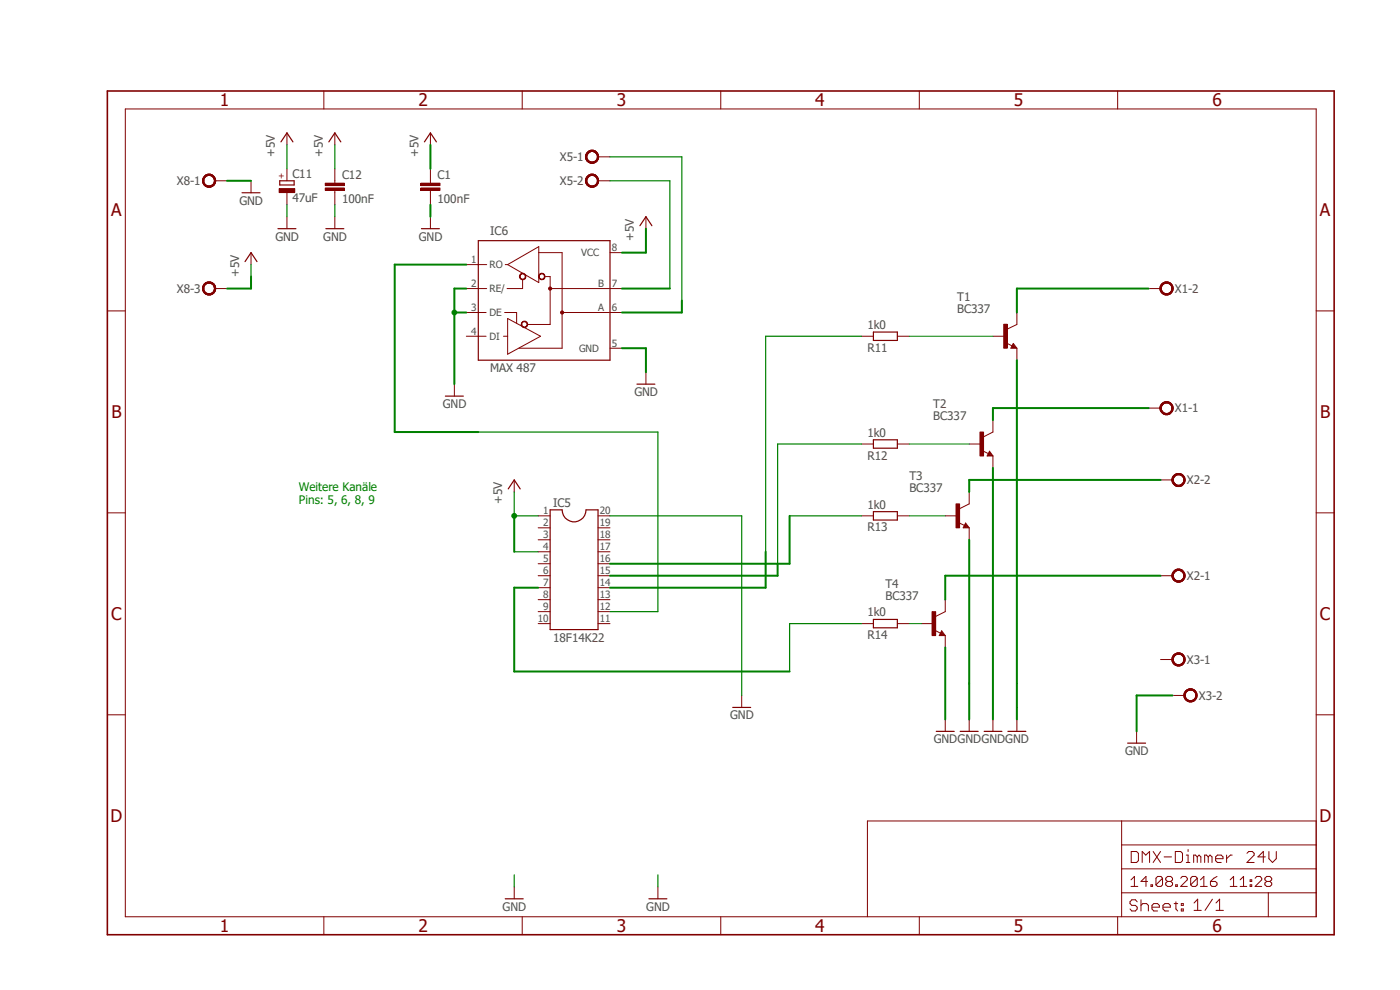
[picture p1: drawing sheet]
<svg xmlns="http://www.w3.org/2000/svg" width="297mm" height="210mm" viewBox="0 0 297 210" stroke-linecap="round" stroke-linejoin="round" font-family="sans-serif">
<path d="M22.3 19l261.1 179.8M283.4 19l-261.1 179.8" fill="none" stroke="#fff" stroke-width=".21"/>
<g fill="none" stroke="#800000" stroke-width=".21">
<path d="M68.7 19.3v3.8M110.8 19.3v3.8M152.9 19.3v3.8M195 19.3v3.8M237.1 19.3v3.8M26.6 23.1h252.6v171.4h-252.6zM53.3 38.4v2.5M22.8 66h3.8M279.2 66h3.8M22.8 108.8h3.8M279.2 108.8h3.8M22.8 151.6h3.8"/>
<path d="M279.2 151.6h3.8M238 174.2v20.3M238 179.2h41.2M279.2 174.2h-95.2v20.3M68.7 194.5v3.8M110.8 194.5v3.8M152.9 194.5v3.8M195 194.5v3.8M237.1 194.5v3.8M238 189.4h41.2M238 184.3h41.2M239.9 186.6l.8-.7v2.1"/>
<path d="M239.9 188h1.5M240 180.6h1.1l.4 .4v1.6l-.4 .4h-1.1zM241.3 191.3l-.4-.4h-.8l-.4 .4v.4l.4 .4h.8l.4 .3v.4l-.4 .5h-.8l-.4-.5M242.1 190.9v2.4M242.1 192.1l.3-.4h.8l.4 .4v1.2M242.3 183v-2.4l.8 .8 .8-.8v2.4M243.5 187h-1.4l1-1.1v2.1M244.2 187.7h.3v.3h-.3zM244.4 192.4h1.6v-.3l-.4-.4h-.8l-.4 .4v.7l.4 .5h.8M244.6 180.6l1.6 2.4M246.2 180.6l-1.6 2.4M246.6 186.3v1.4l-.3 .3h-.7l-.4-.3"/>
<path d="M246.6 186.3l-.3-.4h-.7l-.4 .4v1.4M246.6 186.3l-1.4 1.4M246.7 192.4h1.6v-.3l-.4-.4h-.8l-.4 .4v.7l.4 .5h.8M247 181.8h1.5M247.7 187l-.4 .3v.4l.4 .3h.7l.4-.3v-.4l-.4-.3M247.7 187h.7M247.7 187l-.4-.4v-.3l.4-.4h.7l.4 .4v.3l-.4 .4M249.1 191.7h.8M249.3 180.6h1.2l.4 .4v1.6l-.4 .4h-1.2zM249.4 187.7h.4v.3h-.4zM249.5 191.3v1.5l.4 .5M250.5 186.3l.3-.4h.7l.4 .4v.3l-1.4 1.4h1.4"/>
<path d="M250.6 191.7h.4v.4h-.4zM250.6 192.8h.4v.5h-.4zM251.7 183h.7M251.7 181.4h.4v1.6M252.1 180.2v.4M253.3 191.6l.8-.8v2.3M253.3 193.1h1.5M254 181.8l-.4-.4h-.4v1.6M254 181.8v1.2M254 186.3v1.4l-.3 .3h-.8l-.3-.3M254 181.8l.4-.4 .4 .4v1.2M254 186.3l-.3-.4h-.8l-.3 .4v1.4"/>
<path d="M254 186.3l-1.4 1.4M254.7 188h1.4M254.7 186.6l.7-.7v2.1M256.3 181.8l-.4-.4h-.3v1.6M256.3 181.8v1.2M256.3 181.8l.4-.4 .4 .4v1.2M256.8 187h1.1l.3 .3v.4l-.3 .3h-.8l-.3-.3zM257.2 190.8l-1.5 2.3M257.9 182.2h1.6v-.4l-.4-.4h-.8l-.4 .4v.8l.4 .4h.8M258 193.1h1.5M258 191.6l.7-.8v2.3M258.2 185.9l-1.4 1.1"/>
<path d="M260.2 181.4v1.6M261 188h1.4M261 186.6l.7-.7v2.1M261.4 181.4h-.4l-.8 .8M263.1 188h1.4M263.1 186.6l.7-.7v2.1M264.5 181l.4-.4h.8l.4 .4v.4l-1.6 1.6h1.6M265.2 187.7h.4v.3h-.4zM265.2 186.6h.4v.4h-.4zM266.3 186.3l.3-.4h.7l.4 .4v.3l-1.4 1.4h1.4M268.4 181.8h-1.5l1.1-1.2v2.4M268.7 187l-.3 .3v.4l.3 .3h.7l.4-.3v-.4l-.4-.3"/>
<path d="M268.7 187h.7M268.7 187l-.3-.4v-.3l.3-.4h.7l.4 .4v.3l-.4 .4M269.1 189.4v5.1M269.2 180.6v1.6l.8 .8 .8-.8v-1.6"/>
</g>
<path d="M22.8 19.3h260.2v179h-260.2z" fill="none" stroke="#800000" stroke-width=".34"/>
<path d="M59.4 38.4h3v.8h-3zM51.4 40.9h3.8" fill="none" stroke="#800000" stroke-width=".25"/>
<path d="M59.2 40h3.3v.9h-3.3z" fill-rule="evenodd" fill="#800000"/>
<path d="M60.9 35.8v2.6M71 38.4v.5M53.3 53.6v2.5M59.2 40h3.3v.9h-3.3zM60.9 40.9v2.5M71 40.4v.5M109.1 101.8v2.6" fill="none" stroke="#800000" stroke-width=".21"/>
<path d="M52 55.5l1.3-1.9 1.2 1.9M107.8 103.7l1.3-1.9 1.3 1.9" fill="none" stroke="#800000" stroke-width=".25"/>
<path d="M69 38.9h4.1v.5h-4.1z" fill-rule="evenodd" fill="#800000"/>
<path d="M69 38.9h4.1v.5h-4.1z" fill="none" stroke="#800000" stroke-width=".21"/>
<path d="M69 39.9h4.1v.5h-4.1z" fill-rule="evenodd" fill="#800000"/>
<g fill="none" stroke="#800000" stroke-width=".21">
<path d="M60.9 28.2v2.5M69 39.9h4.1v.5h-4.1zM71 28.2v2.5M71 35.8v2.6M60.9 46v2.5M71 40.9v2.5M71 46v2.5M182.8 71.3h2.5M190.4 71.3h2.5M182.8 94.2h2.5M190.4 94.2h2.5M114.2 109.4h2.5"/>
<path d="M114.2 112h2.5M114.2 114.5h2.5M114.2 117.1h2.5M114.2 119.6h2.5M126.9 109.4h2.5M126.9 112h2.5M126.9 114.5h2.5M126.9 117.1h2.5M126.9 119.6h2.5M182.8 109.4h2.5M190.4 109.4h2.5M114.2 132.3h2.5"/>
<path d="M114.2 122.1h2.5M114.2 124.7h2.5M114.2 127.2h2.5M114.2 129.8h2.5M126.9 132.3h2.5M126.9 122.1h2.5M126.9 124.7h2.5M126.9 127.2h2.5M126.9 129.8h2.5M182.8 132.3h2.5M190.4 132.3h2.5M157.4 147.5v2.6"/>
</g>
<path d="M59.6 30.1l1.3-1.9 1.2 1.9M69.8 30.1l1.2-1.9 1.3 1.9M59 48.5h3.8M69.1 48.5h3.8M185.3 70.4h5.1v1.8h-5.1zM185.3 93.3h5.1v1.8h-5.1zM116.7 108.2h2.6a2.54 2.54 0 0 0 2.5 2.5 2.54 2.54 0 0 0 2.5-2.5h2.6v25.4h-10.2zM185.3 108.5h5.1v1.8h-5.1zM185.3 131.4h5.1v1.8h-5.1zM155.4 150.1h3.9" fill="none" stroke="#800000" stroke-width=".25"/>
<path d="M124.5 32.4a1.39 1.39 0 0 1 2.3 .1 1.39 1.39 0 0 1-.8 2.1 1.39 1.39 0 0 1-1.8-1.3h.3a1.15 1.15 0 0 1 1.5-1.2 1.15 1.15 0 0 1 .4 1.9 1.15 1.15 0 0 1-1.9-.3v-.4h-.3z" fill-rule="evenodd" fill="#800000"/>
<path d="M124.5 32.4a1.39 1.39 0 0 1 2.3 .1 1.39 1.39 0 0 1-.8 2.1 1.39 1.39 0 0 1-1.8-1.3h.3a1.15 1.15 0 0 1 1.5-1.2 1.15 1.15 0 0 1 .4 1.9 1.15 1.15 0 0 1-1.9-.3v-.4h-.3z" fill="none" stroke="#800000" stroke-width=".21"/>
<path d="M124.5 32.4a1.39 1.39 0 0 1 2.3 .1 1.39 1.39 0 0 1-.8 2.1 1.39 1.39 0 0 1-1.8-1.3h.3a1.15 1.15 0 0 1 1.5-1.2 1.15 1.15 0 0 1 .4 1.9 1.15 1.15 0 0 1-1.9-.3v-.4h-.3z" fill-rule="evenodd" fill="#800000"/>
<path d="M124.5 32.4a1.39 1.39 0 0 1 2.3 .1 1.39 1.39 0 0 1-.8 2.1 1.39 1.39 0 0 1-1.8-1.3h.3a1.15 1.15 0 0 1 1.5-1.2 1.15 1.15 0 0 1 .4 1.9 1.15 1.15 0 0 1-1.9-.3v-.4h-.3z" fill="none" stroke="#800000" stroke-width=".21"/>
<path d="M124.5 32.4a1.39 1.39 0 0 1 2.3 .1 1.39 1.39 0 0 1-.8 2.1 1.39 1.39 0 0 1-1.8-1.3h.3a1.15 1.15 0 0 1 1.5-1.2 1.15 1.15 0 0 1 .4 1.9 1.15 1.15 0 0 1-1.9-.3v-.4h-.3z" fill-rule="evenodd" fill="#800000"/>
<path d="M124.5 32.4a1.39 1.39 0 0 1 2.3 .1 1.39 1.39 0 0 1-.8 2.1 1.39 1.39 0 0 1-1.8-1.3h.3a1.15 1.15 0 0 1 1.5-1.2 1.15 1.15 0 0 1 .4 1.9 1.15 1.15 0 0 1-1.9-.3v-.4h-.3zM126.9 33.3h2.5" fill="none" stroke="#800000" stroke-width=".21"/>
<path d="M124.5 37.5a1.39 1.39 0 0 1 2.3 .1 1.39 1.39 0 0 1-.8 2.1 1.39 1.39 0 0 1-1.8-1.3h.3a1.15 1.15 0 0 1 1.5-1.2 1.15 1.15 0 0 1 .4 1.9 1.15 1.15 0 0 1-1.9-.4v-.3h-.3z" fill-rule="evenodd" fill="#800000"/>
<path d="M124.5 37.5a1.39 1.39 0 0 1 2.3 .1 1.39 1.39 0 0 1-.8 2.1 1.39 1.39 0 0 1-1.8-1.3h.3a1.15 1.15 0 0 1 1.5-1.2 1.15 1.15 0 0 1 .4 1.9 1.15 1.15 0 0 1-1.9-.4v-.3h-.3z" fill="none" stroke="#800000" stroke-width=".21"/>
<path d="M124.5 37.5a1.39 1.39 0 0 1 2.3 .1 1.39 1.39 0 0 1-.8 2.1 1.39 1.39 0 0 1-1.8-1.3h.3a1.15 1.15 0 0 1 1.5-1.2 1.15 1.15 0 0 1 .4 1.9 1.15 1.15 0 0 1-1.9-.4v-.3h-.3z" fill-rule="evenodd" fill="#800000"/>
<path d="M124.5 37.5a1.39 1.39 0 0 1 2.3 .1 1.39 1.39 0 0 1-.8 2.1 1.39 1.39 0 0 1-1.8-1.3h.3a1.15 1.15 0 0 1 1.5-1.2 1.15 1.15 0 0 1 .4 1.9 1.15 1.15 0 0 1-1.9-.4v-.3h-.3z" fill="none" stroke="#800000" stroke-width=".21"/>
<path d="M124.5 37.5a1.39 1.39 0 0 1 2.3 .1 1.39 1.39 0 0 1-.8 2.1 1.39 1.39 0 0 1-1.8-1.3h.3a1.15 1.15 0 0 1 1.5-1.2 1.15 1.15 0 0 1 .4 1.9 1.15 1.15 0 0 1-1.9-.4v-.3h-.3z" fill-rule="evenodd" fill="#800000"/>
<path d="M124.5 37.5a1.39 1.39 0 0 1 2.3 .1 1.39 1.39 0 0 1-.8 2.1 1.39 1.39 0 0 1-1.8-1.3h.3a1.15 1.15 0 0 1 1.5-1.2 1.15 1.15 0 0 1 .4 1.9 1.15 1.15 0 0 1-1.9-.4v-.3h-.3zM126.9 38.4h2.5" fill="none" stroke="#800000" stroke-width=".21"/>
<path d="M43.3 37.5a1.39 1.39 0 0 1 2.2 .1 1.39 1.39 0 0 1-.8 2.1 1.39 1.39 0 0 1-1.7-1.3h.2a1.15 1.15 0 0 1 1.7-1 1.15 1.15 0 0 1 .2 1.9 1.15 1.15 0 0 1-1.8-.6l-.1-.3h-.2z" fill-rule="evenodd" fill="#800000"/>
<path d="M43.3 37.5a1.39 1.39 0 0 1 2.2 .1 1.39 1.39 0 0 1-.8 2.1 1.39 1.39 0 0 1-1.7-1.3h.2a1.15 1.15 0 0 1 1.7-1 1.15 1.15 0 0 1 .2 1.9 1.15 1.15 0 0 1-1.8-.6l-.1-.3h-.2z" fill="none" stroke="#800000" stroke-width=".21"/>
<path d="M43.3 37.5a1.39 1.39 0 0 1 2.2 .1 1.39 1.39 0 0 1-.8 2.1 1.39 1.39 0 0 1-1.7-1.3h.2a1.15 1.15 0 0 1 1.7-1 1.15 1.15 0 0 1 .2 1.9 1.15 1.15 0 0 1-1.8-.6l-.1-.3h-.2z" fill-rule="evenodd" fill="#800000"/>
<path d="M43.3 37.5a1.39 1.39 0 0 1 2.2 .1 1.39 1.39 0 0 1-.8 2.1 1.39 1.39 0 0 1-1.7-1.3h.2a1.15 1.15 0 0 1 1.7-1 1.15 1.15 0 0 1 .2 1.9 1.15 1.15 0 0 1-1.8-.6l-.1-.3h-.2z" fill="none" stroke="#800000" stroke-width=".21"/>
<path d="M43.3 37.5a1.39 1.39 0 0 1 2.2 .1 1.39 1.39 0 0 1-.8 2.1 1.39 1.39 0 0 1-1.7-1.3h.2a1.15 1.15 0 0 1 1.7-1 1.15 1.15 0 0 1 .2 1.9 1.15 1.15 0 0 1-1.8-.6l-.1-.3h-.2z" fill-rule="evenodd" fill="#800000"/>
<path d="M43.3 37.5a1.39 1.39 0 0 1 2.2 .1 1.39 1.39 0 0 1-.8 2.1 1.39 1.39 0 0 1-1.7-1.3h.2a1.15 1.15 0 0 1 1.7-1 1.15 1.15 0 0 1 .2 1.9 1.15 1.15 0 0 1-1.8-.6l-.1-.3h-.2zM45.6 38.4h2.6" fill="none" stroke="#800000" stroke-width=".21"/>
<path d="M43.3 60.3a1.4 1.4 0 0 1 2.2 .1 1.4 1.4 0 0 1-.7 2.1 1.4 1.4 0 0 1-1.8-1.3h.2a1.16 1.16 0 0 1 1.7-1 1.16 1.16 0 0 1 .2 2 1.16 1.16 0 0 1-1.8-.6l-.1-.4h-.2z" fill-rule="evenodd" fill="#800000"/>
<path d="M43.3 60.3a1.4 1.4 0 0 1 2.2 .1 1.4 1.4 0 0 1-.7 2.1 1.4 1.4 0 0 1-1.8-1.3h.2a1.16 1.16 0 0 1 1.7-1 1.16 1.16 0 0 1 .2 2 1.16 1.16 0 0 1-1.8-.6l-.1-.4h-.2z" fill="none" stroke="#800000" stroke-width=".21"/>
<path d="M43.3 60.3a1.4 1.4 0 0 1 2.2 .1 1.4 1.4 0 0 1-.7 2.1 1.4 1.4 0 0 1-1.8-1.3h.2a1.16 1.16 0 0 1 1.7-1 1.16 1.16 0 0 1 .2 2 1.16 1.16 0 0 1-1.8-.6l-.1-.4h-.2z" fill-rule="evenodd" fill="#800000"/>
<path d="M43.3 60.3a1.4 1.4 0 0 1 2.2 .1 1.4 1.4 0 0 1-.7 2.1 1.4 1.4 0 0 1-1.8-1.3h.2a1.16 1.16 0 0 1 1.7-1 1.16 1.16 0 0 1 .2 2 1.16 1.16 0 0 1-1.8-.6l-.1-.4h-.2z" fill="none" stroke="#800000" stroke-width=".21"/>
<path d="M43.3 60.3a1.4 1.4 0 0 1 2.2 .1 1.4 1.4 0 0 1-.7 2.1 1.4 1.4 0 0 1-1.8-1.3h.2a1.16 1.16 0 0 1 1.7-1 1.16 1.16 0 0 1 .2 2 1.16 1.16 0 0 1-1.8-.6l-.1-.4h-.2z" fill-rule="evenodd" fill="#800000"/>
<g fill="none" stroke="#800000" stroke-width=".21">
<path d="M101.5 56.1h1.8M107.2 56.1h.5M107.7 56.1l6.6-3.8v7.6zM110.9 59.3v1.9h-3.3M114.3 53.6h5v20.3h-9.2M115.7 58.7h1v10.1h-4.7M43.3 60.3a1.4 1.4 0 0 1 2.2 .1 1.4 1.4 0 0 1-.7 2.1 1.4 1.4 0 0 1-1.8-1.3h.2a1.16 1.16 0 0 1 1.7-1 1.16 1.16 0 0 1 .2 2 1.16 1.16 0 0 1-1.8-.6l-.1-.4h-.2zM45.6 61.2h2.6M101.5 61.2h1.8M101.5 66.3h1.6M101.5 71.3h1.6M106.8 71.3h.9"/>
<path d="M107.1 66.3h2.5v2.3M107.7 67.6l7 3.7-7 3.8zM116.7 61.2h12.6M119.3 66.3h10M109.1 188.1v2.6M139.6 188.1v2.6"/>
</g>
<path d="M101.5 51.1h27.9v25.3h-27.9zM107.2 190.7h3.8M137.7 190.7h3.8" fill="none" stroke="#800000" stroke-width=".25"/>
<circle cx="119.3" cy="66.3" r=".33" fill="#800000"/>
<circle cx="119.3" cy="66.3" r=".33" fill="none" stroke="#800000" stroke-width=".21"/>
<circle cx="116.7" cy="61.2" r=".33" fill="#800000"/>
<circle cx="116.7" cy="61.2" r=".33" fill="none" stroke="#800000" stroke-width=".21"/>
<path d="M110.5 58.1a.69 .69 0 0 1 1 .3 .69 .69 0 0 1-.5 .9 .69 .69 0 0 1-.8-.6h.1a.57 .57 0 0 1 .8-.5 .57 .57 0 0 1 .2 .9 .57 .57 0 0 1-.9-.2l-.2-.2z" fill-rule="evenodd" fill="#800000"/>
<path d="M110.5 58.1a.69 .69 0 0 1 1 .3 .69 .69 0 0 1-.5 .9 .69 .69 0 0 1-.8-.6h.1a.57 .57 0 0 1 .8-.5 .57 .57 0 0 1 .2 .9 .57 .57 0 0 1-.9-.2l-.2-.2z" fill="none" stroke="#800000" stroke-width=".21"/>
<path d="M114.6 58.1a.69 .69 0 0 1 1 .3 .69 .69 0 0 1-.5 .9 .69 .69 0 0 1-.8-.6h.1a.57 .57 0 0 1 .8-.5 .57 .57 0 0 1 .1 .9 .57 .57 0 0 1-.9-.2l-.1-.2z" fill-rule="evenodd" fill="#800000"/>
<path d="M114.6 58.1a.69 .69 0 0 1 1 .3 .69 .69 0 0 1-.5 .9 .69 .69 0 0 1-.8-.6h.1a.57 .57 0 0 1 .8-.5 .57 .57 0 0 1 .1 .9 .57 .57 0 0 1-.9-.2l-.1-.2z" fill="none" stroke="#800000" stroke-width=".21"/>
<path d="M110.9 68.2a.69 .69 0 0 1 1 .3 .69 .69 0 0 1-.5 1 .69 .69 0 0 1-.8-.7h.1a.57 .57 0 0 1 .8-.4 .57 .57 0 0 1 .2 .9 .57 .57 0 0 1-1-.2l-.1-.3z" fill-rule="evenodd" fill="#800000"/>
<path d="M98.9 56.1h2.6M129.4 53.6h2.6M137 46v2.5M98.9 61.2h2.6M98.9 66.3h2.6M98.9 71.3h2.6M110.9 68.2a.69 .69 0 0 1 1 .3 .69 .69 0 0 1-.5 1 .69 .69 0 0 1-.8-.7h.1a.57 .57 0 0 1 .8-.4 .57 .57 0 0 1 .2 .9 .57 .57 0 0 1-1-.2l-.1-.3zM129.4 61.2h2.6M129.4 66.3h2.6M129.4 73.9h2.6M137 79v2.5M96.4 81.5v2.5" fill="none" stroke="#800000" stroke-width=".21"/>
<path d="M135.8 47.9l1.2-1.9 1.3 1.9M94.5 84h3.8M135.1 81.5h3.8" fill="none" stroke="#800000" stroke-width=".25"/>
<path d="M246.4 85.7a1.4 1.4 0 0 1 2.3 .1 1.4 1.4 0 0 1-.8 2.1 1.4 1.4 0 0 1-1.8-1.3h.2a1.15 1.15 0 0 1 1.6-1.1 1.15 1.15 0 0 1 .4 1.9 1.15 1.15 0 0 1-1.9-.4l-.1-.4h-.2z" fill-rule="evenodd" fill="#800000"/>
<path d="M246.4 85.7a1.4 1.4 0 0 1 2.3 .1 1.4 1.4 0 0 1-.8 2.1 1.4 1.4 0 0 1-1.8-1.3h.2a1.15 1.15 0 0 1 1.6-1.1 1.15 1.15 0 0 1 .4 1.9 1.15 1.15 0 0 1-1.9-.4l-.1-.4h-.2z" fill="none" stroke="#800000" stroke-width=".21"/>
<path d="M246.4 85.7a1.4 1.4 0 0 1 2.3 .1 1.4 1.4 0 0 1-.8 2.1 1.4 1.4 0 0 1-1.8-1.3h.2a1.15 1.15 0 0 1 1.6-1.1 1.15 1.15 0 0 1 .4 1.9 1.15 1.15 0 0 1-1.9-.4l-.1-.4h-.2z" fill-rule="evenodd" fill="#800000"/>
<path d="M246.4 85.7a1.4 1.4 0 0 1 2.3 .1 1.4 1.4 0 0 1-.8 2.1 1.4 1.4 0 0 1-1.8-1.3h.2a1.15 1.15 0 0 1 1.6-1.1 1.15 1.15 0 0 1 .4 1.9 1.15 1.15 0 0 1-1.9-.4l-.1-.4h-.2z" fill="none" stroke="#800000" stroke-width=".21"/>
<path d="M246.4 85.7a1.4 1.4 0 0 1 2.3 .1 1.4 1.4 0 0 1-.8 2.1 1.4 1.4 0 0 1-1.8-1.3h.2a1.15 1.15 0 0 1 1.6-1.1 1.15 1.15 0 0 1 .4 1.9 1.15 1.15 0 0 1-1.9-.4l-.1-.4h-.2z" fill-rule="evenodd" fill="#800000"/>
<path d="M243.7 86.6h2.5M246.4 85.7a1.4 1.4 0 0 1 2.3 .1 1.4 1.4 0 0 1-.8 2.1 1.4 1.4 0 0 1-1.8-1.3h.2a1.15 1.15 0 0 1 1.6-1.1 1.15 1.15 0 0 1 .4 1.9 1.15 1.15 0 0 1-1.9-.4l-.1-.4h-.2z" fill="none" stroke="#800000" stroke-width=".21"/>
<path d="M246.4 60.3a1.4 1.4 0 0 1 2.3 .1 1.4 1.4 0 0 1-.8 2.1 1.4 1.4 0 0 1-1.8-1.3h.2a1.15 1.15 0 0 1 1.6-1.1 1.15 1.15 0 0 1 .4 1.9 1.15 1.15 0 0 1-1.9-.4l-.1-.4h-.2z" fill-rule="evenodd" fill="#800000"/>
<path d="M246.4 60.3a1.4 1.4 0 0 1 2.3 .1 1.4 1.4 0 0 1-.8 2.1 1.4 1.4 0 0 1-1.8-1.3h.2a1.15 1.15 0 0 1 1.6-1.1 1.15 1.15 0 0 1 .4 1.9 1.15 1.15 0 0 1-1.9-.4l-.1-.4h-.2z" fill="none" stroke="#800000" stroke-width=".21"/>
<path d="M246.4 60.3a1.4 1.4 0 0 1 2.3 .1 1.4 1.4 0 0 1-.8 2.1 1.4 1.4 0 0 1-1.8-1.3h.2a1.15 1.15 0 0 1 1.6-1.1 1.15 1.15 0 0 1 .4 1.9 1.15 1.15 0 0 1-1.9-.4l-.1-.4h-.2z" fill-rule="evenodd" fill="#800000"/>
<path d="M246.4 60.3a1.4 1.4 0 0 1 2.3 .1 1.4 1.4 0 0 1-.8 2.1 1.4 1.4 0 0 1-1.8-1.3h.2a1.15 1.15 0 0 1 1.6-1.1 1.15 1.15 0 0 1 .4 1.9 1.15 1.15 0 0 1-1.9-.4l-.1-.4h-.2z" fill="none" stroke="#800000" stroke-width=".21"/>
<path d="M246.4 60.3a1.4 1.4 0 0 1 2.3 .1 1.4 1.4 0 0 1-.8 2.1 1.4 1.4 0 0 1-1.8-1.3h.2a1.15 1.15 0 0 1 1.6-1.1 1.15 1.15 0 0 1 .4 1.9 1.15 1.15 0 0 1-1.9-.4l-.1-.4h-.2z" fill-rule="evenodd" fill="#800000"/>
<path d="M243.7 61.2h2.5M246.4 60.3a1.4 1.4 0 0 1 2.3 .1 1.4 1.4 0 0 1-.8 2.1 1.4 1.4 0 0 1-1.8-1.3h.2a1.15 1.15 0 0 1 1.6-1.1 1.15 1.15 0 0 1 .4 1.9 1.15 1.15 0 0 1-1.9-.4l-.1-.4h-.2z" fill="none" stroke="#800000" stroke-width=".21"/>
<path d="M249 121.2a1.39 1.39 0 0 1 2.2 .2 1.39 1.39 0 0 1-.8 2.1 1.39 1.39 0 0 1-1.8-1.4h.3a1.15 1.15 0 0 1 1.5-1.1 1.15 1.15 0 0 1 .4 1.9 1.15 1.15 0 0 1-1.8-.4l-.1-.4h-.3z" fill-rule="evenodd" fill="#800000"/>
<path d="M249 121.2a1.39 1.39 0 0 1 2.2 .2 1.39 1.39 0 0 1-.8 2.1 1.39 1.39 0 0 1-1.8-1.4h.3a1.15 1.15 0 0 1 1.5-1.1 1.15 1.15 0 0 1 .4 1.9 1.15 1.15 0 0 1-1.8-.4l-.1-.4h-.3z" fill="none" stroke="#800000" stroke-width=".21"/>
<path d="M249 121.2a1.39 1.39 0 0 1 2.2 .2 1.39 1.39 0 0 1-.8 2.1 1.39 1.39 0 0 1-1.8-1.4h.3a1.15 1.15 0 0 1 1.5-1.1 1.15 1.15 0 0 1 .4 1.9 1.15 1.15 0 0 1-1.8-.4l-.1-.4h-.3z" fill-rule="evenodd" fill="#800000"/>
<path d="M249 121.2a1.39 1.39 0 0 1 2.2 .2 1.39 1.39 0 0 1-.8 2.1 1.39 1.39 0 0 1-1.8-1.4h.3a1.15 1.15 0 0 1 1.5-1.1 1.15 1.15 0 0 1 .4 1.9 1.15 1.15 0 0 1-1.8-.4l-.1-.4h-.3z" fill="none" stroke="#800000" stroke-width=".21"/>
<path d="M249 121.2a1.39 1.39 0 0 1 2.2 .2 1.39 1.39 0 0 1-.8 2.1 1.39 1.39 0 0 1-1.8-1.4h.3a1.15 1.15 0 0 1 1.5-1.1 1.15 1.15 0 0 1 .4 1.9 1.15 1.15 0 0 1-1.8-.4l-.1-.4h-.3z" fill-rule="evenodd" fill="#800000"/>
<path d="M246.2 122.1h2.6M249 121.2a1.39 1.39 0 0 1 2.2 .2 1.39 1.39 0 0 1-.8 2.1 1.39 1.39 0 0 1-1.8-1.4h.3a1.15 1.15 0 0 1 1.5-1.1 1.15 1.15 0 0 1 .4 1.9 1.15 1.15 0 0 1-1.8-.4l-.1-.4h-.3z" fill="none" stroke="#800000" stroke-width=".21"/>
<path d="M249 100.9a1.39 1.39 0 0 1 2.2 .2 1.39 1.39 0 0 1-.8 2.1 1.39 1.39 0 0 1-1.8-1.4h.3a1.15 1.15 0 0 1 1.5-1.1 1.15 1.15 0 0 1 .4 1.9 1.15 1.15 0 0 1-1.8-.4l-.1-.4h-.3z" fill-rule="evenodd" fill="#800000"/>
<path d="M249 100.9a1.39 1.39 0 0 1 2.2 .2 1.39 1.39 0 0 1-.8 2.1 1.39 1.39 0 0 1-1.8-1.4h.3a1.15 1.15 0 0 1 1.5-1.1 1.15 1.15 0 0 1 .4 1.9 1.15 1.15 0 0 1-1.8-.4l-.1-.4h-.3z" fill="none" stroke="#800000" stroke-width=".21"/>
<path d="M249 100.9a1.39 1.39 0 0 1 2.2 .2 1.39 1.39 0 0 1-.8 2.1 1.39 1.39 0 0 1-1.8-1.4h.3a1.15 1.15 0 0 1 1.5-1.1 1.15 1.15 0 0 1 .4 1.9 1.15 1.15 0 0 1-1.8-.4l-.1-.4h-.3z" fill-rule="evenodd" fill="#800000"/>
<path d="M249 100.9a1.39 1.39 0 0 1 2.2 .2 1.39 1.39 0 0 1-.8 2.1 1.39 1.39 0 0 1-1.8-1.4h.3a1.15 1.15 0 0 1 1.5-1.1 1.15 1.15 0 0 1 .4 1.9 1.15 1.15 0 0 1-1.8-.4l-.1-.4h-.3z" fill="none" stroke="#800000" stroke-width=".21"/>
<path d="M249 100.9a1.39 1.39 0 0 1 2.2 .2 1.39 1.39 0 0 1-.8 2.1 1.39 1.39 0 0 1-1.8-1.4h.3a1.15 1.15 0 0 1 1.5-1.1 1.15 1.15 0 0 1 .4 1.9 1.15 1.15 0 0 1-1.8-.4l-.1-.4h-.3z" fill-rule="evenodd" fill="#800000"/>
<path d="M213.5 72.8l1.3 .6M215 72.9l.7 1h-1.2zM215.7 68.8l-2 1M246.2 101.8h2.6M249 100.9a1.39 1.39 0 0 1 2.2 .2 1.39 1.39 0 0 1-.8 2.1 1.39 1.39 0 0 1-1.8-1.4h.3a1.15 1.15 0 0 1 1.5-1.1 1.15 1.15 0 0 1 .4 1.9 1.15 1.15 0 0 1-1.8-.4l-.1-.4h-.3z" fill="none" stroke="#800000" stroke-width=".21"/>
<path d="M215 73.4l.1 .2h-.4l.3-.5 .5 .6h-.8" fill="none" stroke="#800000" stroke-width=".25"/>
<path d="M212.9 68.8h.8v5.1h-.8z" fill-rule="evenodd" fill="#800000"/>
<path d="M210.7 71.3h2.5M212.9 68.8h.8v5.1h-.8zM215.7 66.3v2.5M215.7 73.9v2.5M208.4 95.6l1.3 .6M209.9 95.7l.8 1h-1.3zM210.7 91.7l-2 1" fill="none" stroke="#800000" stroke-width=".21"/>
<path d="M209.9 96.2l.2 .3h-.4l.2-.5 .5 .6h-.7" fill="none" stroke="#800000" stroke-width=".25"/>
<path d="M207.9 91.7h.8v5h-.8z" fill-rule="evenodd" fill="#800000"/>
<path d="M205.6 94.2h2.6M207.9 91.7h.8v5h-.8zM210.7 89.1v2.6M210.7 96.7v2.6M203.4 110.9l1.2 .6M204.9 111l.7 1h-1.3zM205.6 106.9l-2 1" fill="none" stroke="#800000" stroke-width=".21"/>
<path d="M204.9 111.5l.1 .2h-.4l.3-.5 .5 .6h-.8" fill="none" stroke="#800000" stroke-width=".25"/>
<path d="M202.8 106.9h.8v5.1h-.8z" fill-rule="evenodd" fill="#800000"/>
<path d="M200.5 109.4h2.6M202.8 106.9h.8v5.1h-.8zM205.6 104.4v2.5M205.6 112v2.5M198.3 133.7l1.2 .6M199.8 133.8l.7 1h-1.2zM200.5 129.8l-2 1" fill="none" stroke="#800000" stroke-width=".21"/>
<path d="M199.8 134.3l.1 .3h-.4l.3-.5 .5 .6h-.8" fill="none" stroke="#800000" stroke-width=".25"/>
<path d="M197.7 129.8h.8v5h-.8z" fill-rule="evenodd" fill="#800000"/>
<path d="M91.3 38.4v.5M91.3 40.4v.5M195.5 132.3h2.5M197.7 129.8h.8v5h-.8zM200.5 127.2v2.6M200.5 134.8v2.6M200.5 152.6v2.6M205.6 152.6v2.6M210.7 152.6v2.6M215.7 152.6v2.6" fill="none" stroke="#800000" stroke-width=".21"/>
<path d="M198.6 155.2h3.8M203.7 155.2h3.8M208.8 155.2h3.8M213.8 155.2h3.8" fill="none" stroke="#800000" stroke-width=".25"/>
<path d="M89.3 38.9h4v.5h-4z" fill-rule="evenodd" fill="#800000"/>
<path d="M89.3 38.9h4v.5h-4z" fill="none" stroke="#800000" stroke-width=".21"/>
<path d="M89.3 39.9h4v.5h-4z" fill-rule="evenodd" fill="#800000"/>
<path d="M89.3 39.9h4v.5h-4zM91.3 28.2v2.5M91.3 35.8v2.6M91.3 40.9v2.5M91.3 46v2.5" fill="none" stroke="#800000" stroke-width=".21"/>
<path d="M90 30.1l1.3-1.9 1.3 1.9M89.4 48.5h3.8" fill="none" stroke="#800000" stroke-width=".25"/>
<path d="M249 139a1.4 1.4 0 0 1 2.2 .1 1.4 1.4 0 0 1-.8 2.1 1.4 1.4 0 0 1-1.8-1.3h.3a1.15 1.15 0 0 1 1.5-1.1 1.15 1.15 0 0 1 .5 1.9 1.15 1.15 0 0 1-1.9-.4l-.1-.4h-.3z" fill-rule="evenodd" fill="#800000"/>
<path d="M249 139a1.4 1.4 0 0 1 2.2 .1 1.4 1.4 0 0 1-.8 2.1 1.4 1.4 0 0 1-1.8-1.3h.3a1.15 1.15 0 0 1 1.5-1.1 1.15 1.15 0 0 1 .5 1.9 1.15 1.15 0 0 1-1.9-.4l-.1-.4h-.3z" fill="none" stroke="#800000" stroke-width=".21"/>
<path d="M249 139a1.4 1.4 0 0 1 2.2 .1 1.4 1.4 0 0 1-.8 2.1 1.4 1.4 0 0 1-1.8-1.3h.3a1.15 1.15 0 0 1 1.5-1.1 1.15 1.15 0 0 1 .5 1.9 1.15 1.15 0 0 1-1.9-.4l-.1-.4h-.3z" fill-rule="evenodd" fill="#800000"/>
<path d="M249 139a1.4 1.4 0 0 1 2.2 .1 1.4 1.4 0 0 1-.8 2.1 1.4 1.4 0 0 1-1.8-1.3h.3a1.15 1.15 0 0 1 1.5-1.1 1.15 1.15 0 0 1 .5 1.9 1.15 1.15 0 0 1-1.9-.4l-.1-.4h-.3z" fill="none" stroke="#800000" stroke-width=".21"/>
<path d="M249 139a1.4 1.4 0 0 1 2.2 .1 1.4 1.4 0 0 1-.8 2.1 1.4 1.4 0 0 1-1.8-1.3h.3a1.15 1.15 0 0 1 1.5-1.1 1.15 1.15 0 0 1 .5 1.9 1.15 1.15 0 0 1-1.9-.4l-.1-.4h-.3z" fill-rule="evenodd" fill="#800000"/>
<path d="M246.2 139.9h2.6M249 139a1.4 1.4 0 0 1 2.2 .1 1.4 1.4 0 0 1-.8 2.1 1.4 1.4 0 0 1-1.8-1.3h.3a1.15 1.15 0 0 1 1.5-1.1 1.15 1.15 0 0 1 .5 1.9 1.15 1.15 0 0 1-1.9-.4l-.1-.4h-.3z" fill="none" stroke="#800000" stroke-width=".21"/>
<path d="M251.5 146.6a1.4 1.4 0 0 1 2.2 .1 1.4 1.4 0 0 1-.7 2.2 1.4 1.4 0 0 1-1.8-1.4h.2a1.15 1.15 0 0 1 1.6-1.1 1.15 1.15 0 0 1 .4 1.9 1.15 1.15 0 0 1-1.9-.4l-.1-.4h-.2z" fill-rule="evenodd" fill="#800000"/>
<path d="M251.5 146.6a1.4 1.4 0 0 1 2.2 .1 1.4 1.4 0 0 1-.7 2.2 1.4 1.4 0 0 1-1.8-1.4h.2a1.15 1.15 0 0 1 1.6-1.1 1.15 1.15 0 0 1 .4 1.9 1.15 1.15 0 0 1-1.9-.4l-.1-.4h-.2z" fill="none" stroke="#800000" stroke-width=".21"/>
<path d="M251.5 146.6a1.4 1.4 0 0 1 2.2 .1 1.4 1.4 0 0 1-.7 2.2 1.4 1.4 0 0 1-1.8-1.4h.2a1.15 1.15 0 0 1 1.6-1.1 1.15 1.15 0 0 1 .4 1.9 1.15 1.15 0 0 1-1.9-.4l-.1-.4h-.2z" fill-rule="evenodd" fill="#800000"/>
<path d="M251.5 146.6a1.4 1.4 0 0 1 2.2 .1 1.4 1.4 0 0 1-.7 2.2 1.4 1.4 0 0 1-1.8-1.4h.2a1.15 1.15 0 0 1 1.6-1.1 1.15 1.15 0 0 1 .4 1.9 1.15 1.15 0 0 1-1.9-.4l-.1-.4h-.2z" fill="none" stroke="#800000" stroke-width=".21"/>
<path d="M251.5 146.6a1.4 1.4 0 0 1 2.2 .1 1.4 1.4 0 0 1-.7 2.2 1.4 1.4 0 0 1-1.8-1.4h.2a1.15 1.15 0 0 1 1.6-1.1 1.15 1.15 0 0 1 .4 1.9 1.15 1.15 0 0 1-1.9-.4l-.1-.4h-.2z" fill-rule="evenodd" fill="#800000"/>
<path d="M241.1 155.2v2.4M248.8 147.5h2.5M251.5 146.6a1.4 1.4 0 0 1 2.2 .1 1.4 1.4 0 0 1-.7 2.2 1.4 1.4 0 0 1-1.8-1.4h.2a1.15 1.15 0 0 1 1.6-1.1 1.15 1.15 0 0 1 .4 1.9 1.15 1.15 0 0 1-1.9-.4l-.1-.4h-.2z" fill="none" stroke="#800000" stroke-width=".21"/>
<path d="M239.2 157.6h3.8" fill="none" stroke="#800000" stroke-width=".25"/>
<path d="M48.2 38.4h5.1M96.4 66.3h2.5M98.9 61.2h-2.5v20.3M132 73.9h5v5.1" fill="none" stroke="#008000" stroke-width=".42"/>
<path d="M60.9 43.4v2.6M71 43.4v2.6M129.4 109.4h28v38.1M109.1 185.6v2.5M139.6 185.6v2.5" fill="none" stroke="#008000" stroke-width=".25"/>
<circle cx="96.4" cy="66.3" r=".51" fill="#008000"/>
<circle cx="96.4" cy="66.3" r=".51" fill="none" stroke="#008000" stroke-width=".21"/>
<path d="M91.3 43.4v2.6M215.7 76.4v76.2M210.7 99.3v53.3M109.1 109.4v7.7M205.6 114.5v38.1M200.5 137.4v15.2M248.8 147.5h-7.7v7.7" fill="none" stroke="#008000" stroke-width=".42"/>
<path d="M71 30.7v5.1M109.1 104.4v5h5.1M109.1 117.1h5.1" fill="none" stroke="#008000" stroke-width=".25"/>
<circle cx="109.1" cy="109.4" r=".51" fill="#008000"/>
<g fill="none" stroke="#008000" stroke-width=".21">
<path d="M192.9 71.3h17.8M192.9 94.2h12.7M192.9 109.4h7.6M192.9 132.3h2.6"/>
<circle cx="109.1" cy="109.4" r=".51"/>
</g>
<path d="M60.9 30.7v5.1M129.4 38.4h12.7v22.8M129.4 33.3h15.3v30.5M53.3 56.1v2.6M182.8 71.3h-20.4v45.8M101.5 91.7h38.1v38.1h-10.2M182.8 94.2h-17.8v25.4M167.5 109.4h15.3M182.8 132.3h-15.3v10.2" fill="none" stroke="#008000" stroke-width=".25"/>
<g fill="none" stroke="#008000" stroke-width=".42">
<path d="M91.3 30.7v5.1M53.3 58.7v2.5h-5.1M98.9 56.1h-15.2v35.6h17.8M137 48.5v5.1h-5M132 61.2h10.1M144.7 63.8v2.5h-12.7M243.7 61.2h-28v5.1M243.7 86.6h-33v2.5M162.4 117.1v7.6h-33M165 119.6v2.5h-35.6M167.5 109.4v10.2h-38.1M246.2 101.8h-40.6v2.6"/>
<path d="M114.2 124.7h-5.1v17.8h58.4M246.2 122.1h-45.7v5.1"/>
</g>
<g font-size="3.7" fill="#800000">
<text x="46.7" y="22.5">1</text>
<text x="88.8" y="22.5">2</text>
<text x="130.9" y="22.5">3</text>
<text x="173" y="22.5">4</text>
<text x="215.1" y="22.5">5</text>
<text x="257.2" y="22.5">6</text>
<text x="23.6" y="45.8">A</text>
<text x="280" y="45.8">A</text>
<text x="23.6" y="88.7">B</text>
<text x="280.1" y="88.7">B</text>
<text x="23.6" y="131.5">C</text>
<text x="280" y="131.5">C</text>
<text x="23.5" y="174.4">D</text>
<text x="279.9" y="174.4">D</text>
<text x="46.7" y="197.7">1</text>
<text x="88.8" y="197.7">2</text>
<text x="130.9" y="197.7">3</text>
<text x="173" y="197.7">4</text>
<text x="215.1" y="197.7">5</text>
<text x="257.2" y="197.7">6</text>
</g>
<g font-size="2.5" fill="#505050">
<text x="58.3" y="33.3" transform="rotate(-90 58.3 33.3)">+5V</text>
<text x="68.5" y="33.3" transform="rotate(-90 68.5 33.3)">+5V</text>
<text x="88.8" y="33.3" transform="rotate(-90 88.8 33.3)">+5V</text>
<text x="118.8" y="34.2">X5-1</text>
<text x="37.5" y="39.2">X8-1</text>
<text x="62" y="37.8">C11</text>
<text x="72.6" y="38">C12</text>
<text x="92.8" y="38">C1</text>
<text x="118.8" y="39.2">X5-2</text>
<text x="50.8" y="43.4">GND</text>
<text x="62" y="42.9">47uF</text>
<text x="72.6" y="43.1">100nF</text>
<text x="92.8" y="43.1">100nF</text>
<text x="58.4" y="51.1">GND</text>
<text x="68.6" y="51.1">GND</text>
<text x="88.9" y="51.1">GND</text>
<text x="104" y="49.8">IC6</text>
<text x="134.5" y="51.1" transform="rotate(-90 134.5 51.1)">+5V</text>
<text x="50.7" y="58.7" transform="rotate(-90 50.7 58.7)">+5V</text>
<text x="37.5" y="62.1">X8-3</text>
<text x="203.1" y="63.8">T1</text>
<text x="249.3" y="62.1">X1-2</text>
<text x="184" y="69.9">1k0</text>
<text x="203.1" y="66.3">BC337</text>
<text x="184" y="74.6">R11</text>
<text x="104" y="79">MAX 487</text>
<text x="93.9" y="86.6">GND</text>
<text x="134.6" y="84">GND</text>
<text x="198" y="89.1">BC337</text>
<text x="198" y="86.6">T2</text>
<text x="249.3" y="87.5">X1-1</text>
<text x="184" y="92.7">1k0</text>
<text x="184" y="97.5">R12</text>
<text x="192.9" y="101.8">T3</text>
<text x="106.6" y="106.9" transform="rotate(-90 106.6 106.9)">+5V</text>
<text x="117.3" y="107.5">IC5</text>
<text x="184" y="107.9">1k0</text>
<text x="192.9" y="104.4">BC337</text>
<text x="251.8" y="102.7">X2-2</text>
<text x="184" y="112.7">R13</text>
<text x="187.8" y="124.7">T4</text>
<text x="251.8" y="123">X2-1</text>
<text x="184" y="130.8">1k0</text>
<text x="187.8" y="127.2">BC337</text>
<text x="117.3" y="136.1">18F14K22</text>
<text x="184" y="135.6">R14</text>
<text x="251.8" y="140.8">X3-1</text>
<text x="254.3" y="148.4">X3-2</text>
<text x="154.9" y="152.6">GND</text>
<text x="198.1" y="157.7">GNDGNDGNDGND</text>
<text x="238.7" y="160.2">GND</text>
<text x="106.6" y="193.2">GND</text>
<text x="137.1" y="193.2">GND</text>
</g>
<g font-size="2.5" fill="#008000">
<text x="63.4" y="104.2">Weitere Kanäle</text>
<text x="63.4" y="106.9">Pins: 5, 6, 8, 9</text>
</g>
<g font-size="2.1" fill="#505050">
<text x="129.8" y="53.2">8</text>
<text x="100" y="55.8">1</text>
<text x="103.8" y="56.9">RO</text>
<text x="123.3" y="54.4">VCC</text>
<text x="100" y="60.8">2</text>
<text x="100" y="65.9">3</text>
<text x="103.8" y="62">RE/</text>
<text x="126.9" y="65.9">A</text>
<text x="126.9" y="60.8">B</text>
<text x="129.8" y="60.8">7</text>
<text x="129.8" y="65.9">6</text>
<text x="100" y="71">4</text>
<text x="103.8" y="67.1">DE</text>
<text x="103.8" y="72.1">DI</text>
<text x="122.9" y="74.6">GND</text>
<text x="129.8" y="73.5">5</text>
<text x="115.2" y="109.1">1</text>
<text x="115.2" y="111.6">2</text>
<text x="127.3" y="111.6">19</text>
<text x="127.3" y="109.1">20</text>
<text x="115.2" y="114.2">3</text>
<text x="115.2" y="116.7">4</text>
<text x="115.2" y="119.3">5</text>
<text x="127.3" y="119.3">16</text>
<text x="127.3" y="116.7">17</text>
<text x="127.3" y="114.2">18</text>
<text x="115.2" y="121.8">6</text>
<text x="115.2" y="124.3">7</text>
<text x="127.3" y="124.3">14</text>
<text x="127.3" y="121.8">15</text>
<text x="114.1" y="131.9">10</text>
<text x="115.2" y="126.8">8</text>
<text x="115.2" y="129.4">9</text>
<text x="127.3" y="129.4">12</text>
<text x="127.3" y="126.8">13</text>
<text x="127.3" y="131.9">11</text>
</g>
<text font-size="1.8" fill="#800000" x="60.3" y="37.9" transform="rotate(-90 60.3 37.9)">+</text>
</svg>
